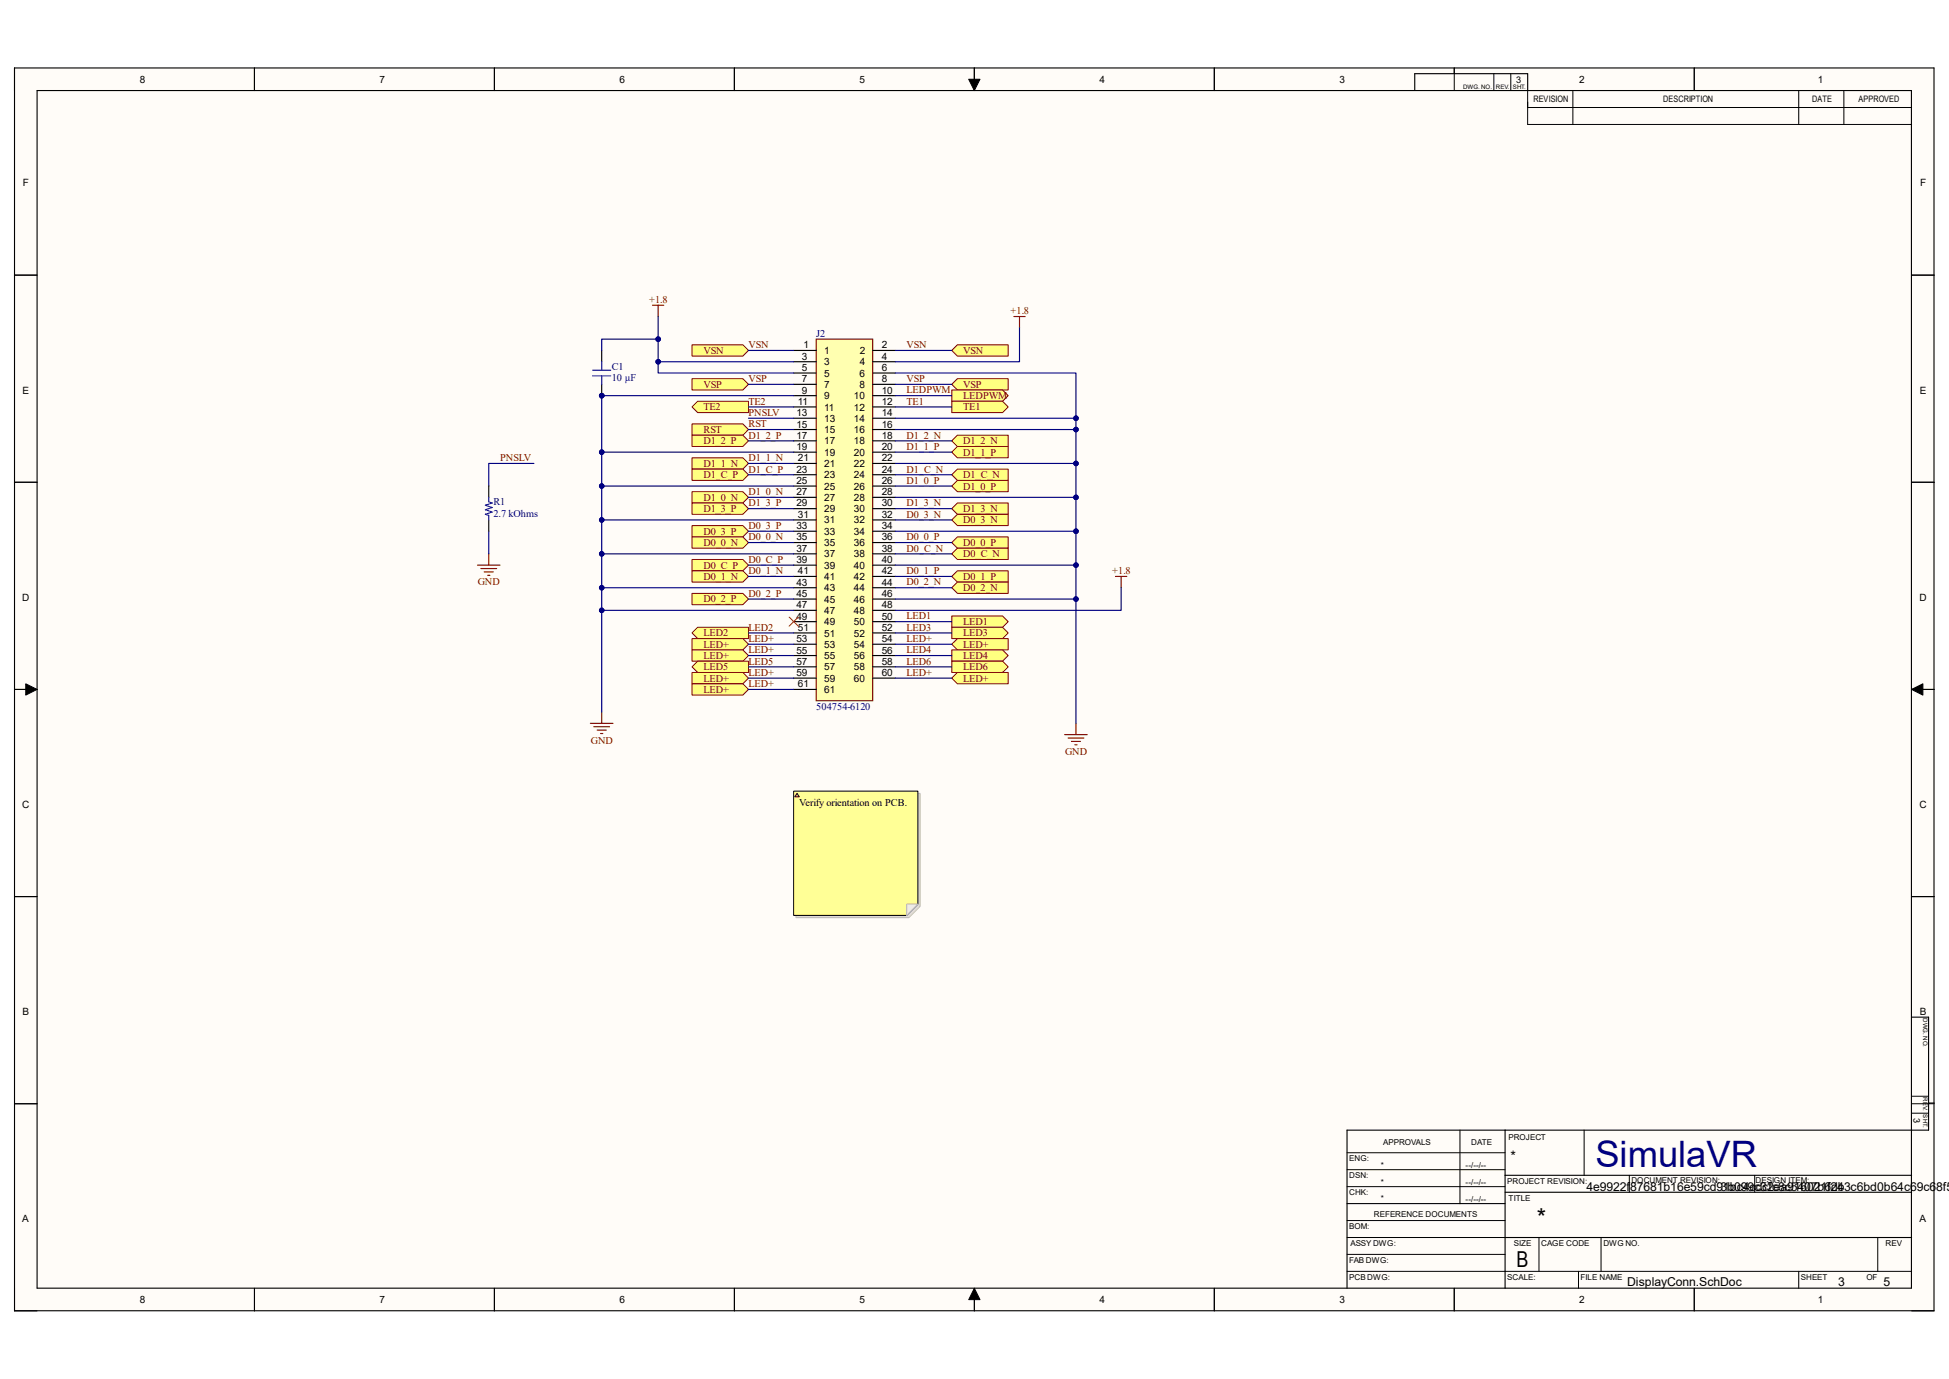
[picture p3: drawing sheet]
<svg xmlns="http://www.w3.org/2000/svg" width="297mm" height="210mm" viewBox="0 0 297 210" stroke-linecap="round" stroke-linejoin="round" font-family="sans-serif">
<g fill="#fffcf8">
<path d="M2.2 10.4h292.6v189.2h-292.6z" fill-rule="evenodd"/>
<path d="M5.7 13.8h285.6v182.4h-285.6z" fill-rule="evenodd"/>
</g>
<g fill="none" stroke="#000" stroke-width=".15">
<path d="M2.2 10.3v3.5M38.8 10.3v3.5M75.3 10.3v3.5M111.9 10.4v3.4M147.6 12.1h1.7l-.8 1.7zM148.5 10.4v3.4M185 10.4v3.4M221.6 10.4v3.4M227.6 11.2v2.6M230.2 11.2v2.6M232.8 13.8v5.2h58.5M232.8 16.4h58.5"/>
<path d="M239.7 13.8v5.2M258.2 10.4v3.4M274.1 13.8v5.2M281 13.8v5.2M2.2 41.9h3.4M291.3 41.9h3.5M2.2 73.4h3.4M291.3 73.4h3.5M2.2 105h3.4M3.9 104.1l1.7 .9-1.7 .9zM291.3 105l1.7-.9v1.8zM291.3 105h3.5"/>
<path d="M2.2 136.5h3.4M291.3 136.5h3.5M2.2 168.1h3.4M205.3 178.1h24.1M205.3 175.6h24.1M222.5 172.1v11.2M241.4 172.1v6.9M248.3 179v2.6M267.4 179v2.6M291.3 168.1h3.5M291.3 169.5h2.6M291.3 167h2.6"/>
<path d="M2.2 196.2v3.4h3.5M38.8 196.2v3.4M75.3 196.2v3.4M111.9 196.2v3.4M148.5 196.2l.8 1.7h-1.7zM148.5 196.2v3.4M185 196.2v3.4M205.3 193.6h86M205.3 180.7h24.1M205.3 188.5h24.1M205.3 185.9h24.1M205.3 191h24.1"/>
<path d="M221.6 196.2v3.4M234.5 188.5v5.1M240.5 193.6v2.6M244 188.5v5.1M258.2 196.2v3.4M274.1 193.6v2.6M286.2 188.5v5.1M291.3 199.6h3.5"/>
</g>
<g fill="none" stroke="#000" stroke-width=".17">
<path d="M2.2 10.4h292.5v189.2h-292.5zM5.7 13.8h285.6v182.4h-285.6zM38.8 10.3v3.5M75.3 10.3v3.5M111.9 10.4v3.4M148.5 10.4v3.4M185 10.4v3.4M215.6 13.8v-2.6h17.2v2.6M221.6 10.4v.8M258.2 10.4v3.4M2.2 41.9h3.4M291.3 41.9h3.5"/>
<path d="M2.2 73.4h3.4M291.3 73.4h3.5M2.2 105h3.4M291.3 105h3.5M2.2 136.5h3.4M291.3 136.5h3.5M291.3 154.9h2.6v17.2h-88.6v24.1M2.2 168.1h3.4M229.4 179h61.9M229.4 172.1v24.1M293.9 168h.9M38.8 196.2v3.4"/>
<path d="M75.3 196.2v3.4M111.9 196.2v3.4M148.5 196.2v3.4M185 196.2v3.4M205.3 183.3h24.1M221.6 196.2v3.4M229.4 181.6h61.9M229.4 188.5h61.9M258.2 196.2v3.4"/>
</g>
<path d="M147.6 12.1h1.7l-.8 1.7zM3.9 104.1l1.7 .9-1.7 .9zM291.3 105l1.7-.9v1.8zM148.5 196.2l.8 1.7h-1.7z" fill="#000"/>
<path d="M124.4 51.7h8.6v55h-8.6z" fill-rule="evenodd" fill="#ffffb0"/>
<path d="M124.4 51.7h8.6v55h-8.6zM162.2 111.9h3.5M162.8 112.4h2.4M163.3 112.9h1.4M163.8 113.4h.3M164 110.2v1.7" fill="none" stroke="#800000" stroke-width=".17"/>
<g fill="none" stroke="#000" stroke-width=".17">
<path d="M120.9 53.4h3.5M120.9 55.1h3.5M120.9 56.8h3.5M120.9 58.5h3.5M133 53.4h3.4M133 55.1h3.4M133 56.8h3.4M133 58.5h3.4M120.9 60.3h3.5M120.9 62h3.5M120.9 63.7h3.5M120.9 65.4h3.5"/>
<path d="M120.9 67.1h3.5M120.9 68.9h3.5M120.9 70.6h3.5M120.9 72.3h3.5M120.9 74h3.5M120.9 75.7h3.5M120.9 77.5h3.5M120.9 79.2h3.5M133 60.3h3.4M133 62h3.4M133 63.7h3.4M133 65.4h3.4"/>
<path d="M133 67.1h3.4M133 68.9h3.4M133 70.6h3.4M133 72.3h3.4M133 74h3.4M133 75.7h3.4M133 77.5h3.4M133 79.2h3.4M120.9 80.9h3.5M120.9 82.6h3.5M120.9 84.3h3.5M120.9 86.1h3.5"/>
<path d="M120.9 87.8h3.5M120.9 89.5h3.5M120.9 91.2h3.5M120.9 93h3.5M120.9 94.7h3.5M120.9 96.4h3.5M120.9 98.1h3.5M120.9 99.8h3.5M133 80.9h3.4M133 82.6h3.4M133 84.3h3.4M133 86.1h3.4"/>
<path d="M133 87.8h3.4M133 89.5h3.4M133 91.2h3.4M133 93h3.4M133 94.7h3.4M133 96.4h3.4M133 98.1h3.4M133 99.8h3.4M120.9 101.6h3.5M120.9 103.3h3.5M120.9 105h3.5M133 101.6h3.4"/>
<path d="M133 103.3h3.4"/>
</g>
<path d="M145 53.4l.9-.9h7.7v1.7h-7.7z" fill-rule="evenodd" fill="#ffff80"/>
<path d="M145 53.4l.9-.9h7.7v1.7h-7.7z" fill="none" stroke="#800000" stroke-width=".15"/>
<path d="M145.9 57.7h7.7v1.7h-7.7l-.9-.9z" fill-rule="evenodd" fill="#ffff80"/>
<path d="M145.9 57.7h7.7v1.7h-7.7l-.9-.9z" fill="none" stroke="#800000" stroke-width=".15"/>
<path d="M145 59.4h7.8l.8 .9-.8 .8h-7.8z" fill-rule="evenodd" fill="#ffff80"/>
<path d="M145 59.4h7.8l.8 .9-.8 .8h-7.8z" fill="none" stroke="#800000" stroke-width=".15"/>
<path d="M145 61.1h7.8l.8 .9-.8 .8h-7.8z" fill-rule="evenodd" fill="#ffff80"/>
<path d="M145 61.1h7.8l.8 .9-.8 .8h-7.8z" fill="none" stroke="#800000" stroke-width=".15"/>
<path d="M145 67.1l.9-.8h7.7v1.7h-7.7z" fill-rule="evenodd" fill="#ffff80"/>
<path d="M145 67.1l.9-.8h7.7v1.7h-7.7z" fill="none" stroke="#800000" stroke-width=".15"/>
<path d="M145.9 68h7.7v1.7h-7.7l-.9-.8z" fill-rule="evenodd" fill="#ffff80"/>
<path d="M145.9 68h7.7v1.7h-7.7l-.9-.8z" fill="none" stroke="#800000" stroke-width=".15"/>
<path d="M145 72.3l.9-.9h7.7v1.8h-7.7z" fill-rule="evenodd" fill="#ffff80"/>
<path d="M145 72.3l.9-.9h7.7v1.8h-7.7z" fill="none" stroke="#800000" stroke-width=".15"/>
<path d="M145 74l.9-.8h7.7v1.7h-7.7z" fill-rule="evenodd" fill="#ffff80"/>
<path d="M145 74l.9-.8h7.7v1.7h-7.7z" fill="none" stroke="#800000" stroke-width=".15"/>
<path d="M145.9 76.6h7.7v1.7h-7.7l-.9-.8z" fill-rule="evenodd" fill="#ffff80"/>
<path d="M145.9 76.6h7.7v1.7h-7.7l-.9-.8z" fill="none" stroke="#800000" stroke-width=".15"/>
<path d="M145 79.2l.9-.9h7.7v1.7h-7.7z" fill-rule="evenodd" fill="#ffff80"/>
<path d="M145 79.2l.9-.9h7.7v1.7h-7.7z" fill="none" stroke="#800000" stroke-width=".15"/>
<path d="M145 82.6l.9-.8h7.7v1.7h-7.7z" fill-rule="evenodd" fill="#ffff80"/>
<path d="M145 82.6l.9-.8h7.7v1.7h-7.7z" fill="none" stroke="#800000" stroke-width=".15"/>
<path d="M145 84.3l.9-.8h7.7v1.7h-7.7z" fill-rule="evenodd" fill="#ffff80"/>
<path d="M145 84.3l.9-.8h7.7v1.7h-7.7z" fill="none" stroke="#800000" stroke-width=".15"/>
<path d="M145 87.8l.9-.9h7.7v1.8h-7.7z" fill-rule="evenodd" fill="#ffff80"/>
<path d="M145 87.8l.9-.9h7.7v1.8h-7.7z" fill="none" stroke="#800000" stroke-width=".15"/>
<path d="M145 89.5l.9-.8h7.7v1.7h-7.7z" fill-rule="evenodd" fill="#ffff80"/>
<path d="M145 89.5l.9-.8h7.7v1.7h-7.7z" fill="none" stroke="#800000" stroke-width=".15"/>
<path d="M145 93.8h7.8l.8 .9-.8 .8h-7.8z" fill-rule="evenodd" fill="#ffff80"/>
<path d="M145 93.8h7.8l.8 .9-.8 .8h-7.8z" fill="none" stroke="#800000" stroke-width=".15"/>
<path d="M145 95.5h7.8l.8 .9-.8 .9h-7.8z" fill-rule="evenodd" fill="#ffff80"/>
<path d="M145 95.5h7.8l.8 .9-.8 .9h-7.8z" fill="none" stroke="#800000" stroke-width=".15"/>
<path d="M145 98.1l.9-.8h7.7v1.7h-7.7z" fill-rule="evenodd" fill="#ffff80"/>
<path d="M145 98.1l.9-.8h7.7v1.7h-7.7z" fill="none" stroke="#800000" stroke-width=".15"/>
<path d="M145 99h7.8l.8 .8-.8 .9h-7.8z" fill-rule="evenodd" fill="#ffff80"/>
<path d="M145 99h7.8l.8 .8-.8 .9h-7.8z" fill="none" stroke="#800000" stroke-width=".15"/>
<path d="M145 100.7h7.8l.8 .9-.8 .8h-7.8z" fill-rule="evenodd" fill="#ffff80"/>
<path d="M145 100.7h7.8l.8 .9-.8 .8h-7.8z" fill="none" stroke="#800000" stroke-width=".15"/>
<path d="M145.9 102.4h7.7v1.7h-7.7l-.9-.8z" fill-rule="evenodd" fill="#ffff80"/>
<path d="M145.9 102.4h7.7v1.7h-7.7l-.9-.8z" fill="none" stroke="#800000" stroke-width=".15"/>
<path d="M154.5 48.2h1.7M155.4 48.2v1.7M170 87.8h1.7M170.9 87.8v1.7M90 110.2h3.4M90.5 110.7h2.4M91 111.2h1.4M91.5 111.7h.4M91.7 108.4v1.8" fill="none" stroke="#800000" stroke-width=".17"/>
<path d="M120.3 94l1.3 1.4M121.6 94l-1.3 1.4" fill="none" stroke="#f00" stroke-width=".15"/>
<path d="M105.5 52.5h7.7l.9 .9-.9 .8h-7.7z" fill-rule="evenodd" fill="#ffff80"/>
<path d="M105.5 52.5h7.7l.9 .9-.9 .8h-7.7z" fill="none" stroke="#800000" stroke-width=".15"/>
<path d="M105.5 57.7h7.7l.9 .8-.9 .9h-7.7z" fill-rule="evenodd" fill="#ffff80"/>
<path d="M105.5 57.7h7.7l.9 .8-.9 .9h-7.7z" fill="none" stroke="#800000" stroke-width=".15"/>
<path d="M105.5 62l.8-.9h7.8v1.7h-7.8z" fill-rule="evenodd" fill="#ffff80"/>
<path d="M105.5 62l.8-.9h7.8v1.7h-7.8z" fill="none" stroke="#800000" stroke-width=".15"/>
<path d="M105.5 64.6h7.7l.9 .8-.9 .9h-7.7z" fill-rule="evenodd" fill="#ffff80"/>
<path d="M105.5 64.6h7.7l.9 .8-.9 .9h-7.7z" fill="none" stroke="#800000" stroke-width=".15"/>
<path d="M105.5 66.3h7.7l.9 .8-.9 .9h-7.7z" fill-rule="evenodd" fill="#ffff80"/>
<path d="M105.5 66.3h7.7l.9 .8-.9 .9h-7.7z" fill="none" stroke="#800000" stroke-width=".15"/>
<path d="M105.5 69.7h7.7l.9 .9-.9 .8h-7.7z" fill-rule="evenodd" fill="#ffff80"/>
<path d="M105.5 69.7h7.7l.9 .9-.9 .8h-7.7z" fill="none" stroke="#800000" stroke-width=".15"/>
<path d="M105.5 71.4h7.7l.9 .9-.9 .9h-7.7z" fill-rule="evenodd" fill="#ffff80"/>
<path d="M105.5 71.4h7.7l.9 .9-.9 .9h-7.7z" fill="none" stroke="#800000" stroke-width=".15"/>
<path d="M105.5 74.9h7.7l.9 .8-.9 .9h-7.7z" fill-rule="evenodd" fill="#ffff80"/>
<path d="M105.5 74.9h7.7l.9 .8-.9 .9h-7.7z" fill="none" stroke="#800000" stroke-width=".15"/>
<path d="M105.5 76.6h7.7l.9 .9-.9 .8h-7.7z" fill-rule="evenodd" fill="#ffff80"/>
<path d="M105.5 76.6h7.7l.9 .9-.9 .8h-7.7z" fill="none" stroke="#800000" stroke-width=".15"/>
<path d="M105.5 80h7.7l.9 .9-.9 .9h-7.7z" fill-rule="evenodd" fill="#ffff80"/>
<path d="M105.5 80h7.7l.9 .9-.9 .9h-7.7z" fill="none" stroke="#800000" stroke-width=".15"/>
<path d="M105.5 81.8h7.7l.9 .8-.9 .9h-7.7z" fill-rule="evenodd" fill="#ffff80"/>
<path d="M105.5 81.8h7.7l.9 .8-.9 .9h-7.7z" fill="none" stroke="#800000" stroke-width=".15"/>
<path d="M105.5 85.2h7.7l.9 .9-.9 .8h-7.7z" fill-rule="evenodd" fill="#ffff80"/>
<path d="M105.5 85.2h7.7l.9 .9-.9 .8h-7.7z" fill="none" stroke="#800000" stroke-width=".15"/>
<path d="M105.5 86.9h7.7l.9 .9-.9 .9h-7.7z" fill-rule="evenodd" fill="#ffff80"/>
<path d="M105.5 86.9h7.7l.9 .9-.9 .9h-7.7z" fill="none" stroke="#800000" stroke-width=".15"/>
<path d="M105.5 90.4h7.7l.9 .8-.9 .9h-7.7z" fill-rule="evenodd" fill="#ffff80"/>
<path d="M105.5 90.4h7.7l.9 .8-.9 .9h-7.7z" fill="none" stroke="#800000" stroke-width=".15"/>
<path d="M105.5 96.4l.8-.9h7.8v1.8h-7.8z" fill-rule="evenodd" fill="#ffff80"/>
<path d="M105.5 96.4l.8-.9h7.8v1.8h-7.8z" fill="none" stroke="#800000" stroke-width=".15"/>
<path d="M105.5 97.3h7.7l.9 .8-.9 .9h-7.7z" fill-rule="evenodd" fill="#ffff80"/>
<path d="M105.5 97.3h7.7l.9 .8-.9 .9h-7.7z" fill="none" stroke="#800000" stroke-width=".15"/>
<path d="M105.5 99h7.7l.9 .8-.9 .9h-7.7z" fill-rule="evenodd" fill="#ffff80"/>
<path d="M105.5 99h7.7l.9 .8-.9 .9h-7.7z" fill="none" stroke="#800000" stroke-width=".15"/>
<path d="M105.5 101.6l.8-.9h7.8v1.7h-7.8z" fill-rule="evenodd" fill="#ffff80"/>
<path d="M105.5 101.6l.8-.9h7.8v1.7h-7.8z" fill="none" stroke="#800000" stroke-width=".15"/>
<path d="M105.5 102.4h7.7l.9 .9-.9 .8h-7.7z" fill-rule="evenodd" fill="#ffff80"/>
<path d="M105.5 102.4h7.7l.9 .9-.9 .8h-7.7z" fill="none" stroke="#800000" stroke-width=".15"/>
<path d="M105.5 104.1h7.7l.9 .9-.9 .9h-7.7z" fill-rule="evenodd" fill="#ffff80"/>
<path d="M105.5 104.1h7.7l.9 .9-.9 .9h-7.7z" fill="none" stroke="#800000" stroke-width=".15"/>
<path d="M99.4 46.5h1.8M100.3 46.5v1.7M72.8 86.1h3.4M73.3 86.6h2.4M73.8 87.1h1.4M74.3 87.6h.4M74.5 84.3v1.8" fill="none" stroke="#800000" stroke-width=".17"/>
<circle cx="91.7" cy="60.3" r=".34" fill="#000080"/>
<circle cx="91.7" cy="60.3" r=".34" fill="none" stroke="#000080" stroke-width=".15"/>
<path d="M91.7 58.5v1.8" fill="none" stroke="#000" stroke-width=".17"/>
<circle cx="91.7" cy="60.3" r=".34" fill="#000080"/>
<circle cx="91.7" cy="60.3" r=".34" fill="none" stroke="#000080" stroke-width=".15"/>
<path d="M91.7 53.4v1.7" fill="none" stroke="#000" stroke-width=".17"/>
<path d="M90.3 56.4h2.8M90.3 57.2h2.8M91.7 55.1v1.3M91.7 57.2v1.3" fill="none" stroke="#00f" stroke-width=".17"/>
<g fill="none" stroke="#000080" stroke-width=".17">
<path d="M136.4 53.4h8.6M136.4 58.5h8.6M136.4 60.3h8.6M136.4 62h8.6M136.4 67.1h8.6M136.4 68.9h8.6M136.4 72.3h8.6M136.4 74h8.6M136.4 77.5h8.6M136.4 79.2h8.6M136.4 82.6h8.6M136.4 84.3h8.6"/>
<path d="M136.4 87.8h8.6M136.4 89.5h8.6M136.4 94.7h8.6M136.4 96.4h8.6M136.4 98.1h8.6M136.4 99.8h8.6M164 91.2v19M136.4 101.6h8.6M136.4 103.3h8.6"/>
</g>
<circle cx="164" cy="91.2" r=".34" fill="#000080"/>
<circle cx="164" cy="91.2" r=".34" fill="none" stroke="#000080" stroke-width=".15"/>
<path d="M164 86.1v5.1h-27.6" fill="none" stroke="#000080" stroke-width=".17"/>
<circle cx="164" cy="86.1" r=".34" fill="#000080"/>
<circle cx="164" cy="86.1" r=".34" fill="none" stroke="#000080" stroke-width=".15"/>
<circle cx="164" cy="91.2" r=".34" fill="#000080"/>
<circle cx="164" cy="91.2" r=".34" fill="none" stroke="#000080" stroke-width=".15"/>
<path d="M164 80.9v5.2h-27.6" fill="none" stroke="#000080" stroke-width=".17"/>
<circle cx="164" cy="80.9" r=".34" fill="#000080"/>
<circle cx="164" cy="80.9" r=".34" fill="none" stroke="#000080" stroke-width=".15"/>
<circle cx="164" cy="86.1" r=".34" fill="#000080"/>
<circle cx="164" cy="86.1" r=".34" fill="none" stroke="#000080" stroke-width=".15"/>
<path d="M164 75.7v5.2h-27.6" fill="none" stroke="#000080" stroke-width=".17"/>
<circle cx="164" cy="75.7" r=".34" fill="#000080"/>
<circle cx="164" cy="75.7" r=".34" fill="none" stroke="#000080" stroke-width=".15"/>
<circle cx="164" cy="80.9" r=".34" fill="#000080"/>
<circle cx="164" cy="80.9" r=".34" fill="none" stroke="#000080" stroke-width=".15"/>
<path d="M164 70.6v5.1h-27.6" fill="none" stroke="#000080" stroke-width=".17"/>
<circle cx="164" cy="70.6" r=".34" fill="#000080"/>
<circle cx="164" cy="70.6" r=".34" fill="none" stroke="#000080" stroke-width=".15"/>
<circle cx="164" cy="75.7" r=".34" fill="#000080"/>
<circle cx="164" cy="75.7" r=".34" fill="none" stroke="#000080" stroke-width=".15"/>
<path d="M136.4 65.4h27.6v5.2h-27.6" fill="none" stroke="#000080" stroke-width=".17"/>
<circle cx="164" cy="65.4" r=".34" fill="#000080"/>
<circle cx="164" cy="65.4" r=".34" fill="none" stroke="#000080" stroke-width=".15"/>
<circle cx="164" cy="70.6" r=".34" fill="#000080"/>
<circle cx="164" cy="70.6" r=".34" fill="none" stroke="#000080" stroke-width=".15"/>
<path d="M136.4 63.7h27.6v1.7" fill="none" stroke="#000080" stroke-width=".17"/>
<circle cx="164" cy="65.4" r=".34" fill="#000080"/>
<circle cx="164" cy="65.4" r=".34" fill="none" stroke="#000080" stroke-width=".15"/>
<circle cx="164" cy="63.7" r=".34" fill="#000080"/>
<circle cx="164" cy="63.7" r=".34" fill="none" stroke="#000080" stroke-width=".15"/>
<path d="M136.4 56.8h27.6v6.9" fill="none" stroke="#000080" stroke-width=".17"/>
<circle cx="164" cy="63.7" r=".34" fill="#000080"/>
<circle cx="164" cy="63.7" r=".34" fill="none" stroke="#000080" stroke-width=".15"/>
<g fill="none" stroke="#000080" stroke-width=".17">
<path d="M114.1 58.5h6.8M155.4 49.9v5.2h-19M91.7 74v5.2M114.1 62h6.8M114.1 63.7h6.8M114.1 65.4h6.8M114.1 67.1h6.8M114.1 70.6h6.8M114.1 72.3h6.8M114.1 75.7h6.8M114.1 77.5h6.8M114.1 80.9h6.8"/>
<path d="M114.1 82.6h6.8M114.1 86.1h6.8M114.1 87.8h6.8M114.1 91.2h6.8M114.1 96.4h6.8M114.1 98.1h6.8M114.1 99.8h6.8M170.9 89.5v3.5h-34.5M114.1 101.6h6.8M114.1 103.3h6.8M114.1 105h6.8"/>
</g>
<circle cx="91.7" cy="79.2" r=".34" fill="#000080"/>
<circle cx="91.7" cy="79.2" r=".34" fill="none" stroke="#000080" stroke-width=".15"/>
<circle cx="91.7" cy="74" r=".34" fill="#000080"/>
<circle cx="91.7" cy="74" r=".34" fill="none" stroke="#000080" stroke-width=".15"/>
<path d="M91.7 84.3v5.2" fill="none" stroke="#000080" stroke-width=".17"/>
<circle cx="91.7" cy="89.5" r=".34" fill="#000080"/>
<circle cx="91.7" cy="89.5" r=".34" fill="none" stroke="#000080" stroke-width=".15"/>
<circle cx="91.7" cy="84.3" r=".34" fill="#000080"/>
<circle cx="91.7" cy="84.3" r=".34" fill="none" stroke="#000080" stroke-width=".15"/>
<path d="M91.7 93v15.4" fill="none" stroke="#000080" stroke-width=".17"/>
<circle cx="91.7" cy="93" r=".34" fill="#000080"/>
<circle cx="91.7" cy="93" r=".34" fill="none" stroke="#000080" stroke-width=".15"/>
<path d="M114.1 53.4h6.8M120.9 89.5h-29.2v3.5h29.2" fill="none" stroke="#000080" stroke-width=".17"/>
<circle cx="91.7" cy="93" r=".34" fill="#000080"/>
<circle cx="91.7" cy="93" r=".34" fill="none" stroke="#000080" stroke-width=".15"/>
<circle cx="91.7" cy="89.5" r=".34" fill="#000080"/>
<circle cx="91.7" cy="89.5" r=".34" fill="none" stroke="#000080" stroke-width=".15"/>
<path d="M120.9 79.2h-29.2v5.1h29.2" fill="none" stroke="#000080" stroke-width=".17"/>
<circle cx="91.7" cy="84.3" r=".34" fill="#000080"/>
<circle cx="91.7" cy="84.3" r=".34" fill="none" stroke="#000080" stroke-width=".15"/>
<circle cx="91.7" cy="79.2" r=".34" fill="#000080"/>
<circle cx="91.7" cy="79.2" r=".34" fill="none" stroke="#000080" stroke-width=".15"/>
<path d="M120.9 68.9h-29.2v5.1h29.2" fill="none" stroke="#000080" stroke-width=".17"/>
<circle cx="91.7" cy="74" r=".34" fill="#000080"/>
<circle cx="91.7" cy="74" r=".34" fill="none" stroke="#000080" stroke-width=".15"/>
<circle cx="91.7" cy="68.9" r=".34" fill="#000080"/>
<circle cx="91.7" cy="68.9" r=".34" fill="none" stroke="#000080" stroke-width=".15"/>
<path d="M120.9 60.3h-29.2v8.6" fill="none" stroke="#000080" stroke-width=".17"/>
<circle cx="91.7" cy="60.3" r=".34" fill="#000080"/>
<circle cx="91.7" cy="60.3" r=".34" fill="none" stroke="#000080" stroke-width=".15"/>
<circle cx="91.7" cy="68.9" r=".34" fill="#000080"/>
<circle cx="91.7" cy="68.9" r=".34" fill="none" stroke="#000080" stroke-width=".15"/>
<path d="M120.9 55.1h-20.6v1.7h20.6M81.4 70.6h-6.9v3.4M74.5 80.9v3.4" fill="none" stroke="#000080" stroke-width=".17"/>
<circle cx="100.3" cy="55.1" r=".34" fill="#000080"/>
<circle cx="100.3" cy="55.1" r=".34" fill="none" stroke="#000080" stroke-width=".15"/>
<path d="M100.3 51.7h-8.6v1.7" fill="none" stroke="#000080" stroke-width=".17"/>
<circle cx="100.3" cy="51.7" r=".34" fill="#000080"/>
<circle cx="100.3" cy="51.7" r=".34" fill="none" stroke="#000080" stroke-width=".15"/>
<path d="M100.3 48.2v6.9" fill="none" stroke="#000080" stroke-width=".17"/>
<circle cx="100.3" cy="55.1" r=".34" fill="#000080"/>
<circle cx="100.3" cy="55.1" r=".34" fill="none" stroke="#000080" stroke-width=".15"/>
<circle cx="100.3" cy="51.7" r=".34" fill="#000080"/>
<circle cx="100.3" cy="51.7" r=".34" fill="none" stroke="#000080" stroke-width=".15"/>
<path d="M74.5 74v1.7M74.5 79.2v1.7" fill="none" stroke="#000" stroke-width=".17"/>
<path d="M74.5 75.7v.7l.5 .2-1 .3 1 .4-1 .3 1 .4-1 .3 .5 .2v.7" fill="none" stroke="#00f" stroke-width=".17"/>
<path d="M121.3 120.8h18.9v17.2l-1.7 1.8h-17.2z" fill-rule="evenodd" fill="#e0ddd7"/>
<path d="M121.3 120.8h18.9v17.2l-1.7 1.8h-17.2z" fill="none" stroke="#bfbdba" stroke-width=".15"/>
<path d="M120.9 120.5h19v17.2l-1.7 1.7h-17.3z" fill-rule="evenodd" fill="#ffff96"/>
<path d="M120.9 120.5h19v17.2l-1.7 1.7h-17.3z" fill="none" stroke="#000" stroke-width=".15"/>
<path d="M138.2 137.7h1.7l-1.7 1.7z" fill="#f2f0d8"/>
<path d="M138.2 137.7h1.7l-1.7 1.7z" fill="none" stroke="#bfbdba" stroke-width=".15"/>
<path d="M121.5 120.8l.3 .5h-.7z" fill="#ffcc78"/>
<path d="M121.5 120.8l.3 .5h-.7z" fill="none" stroke="#300" stroke-width=".15"/>
<text font-size="5.5" fill="#000080" x="243.1" y="177.8">SimulaVR</text>
<text font-size="3.7" x="234.2" y="186.6">*</text>
<text font-size="3.3" x="231.1" y="192.9">B</text>
<text font-size="2.2" x="230.2" y="176.8">*</text>
<g font-size="1.9">
<text x="241.8" y="181.4">4e9922f87681b16e59cd91bc4cdcfc8c5407b6db</text>
<text x="262.2" y="181.4">3b099c32ea916021f243c6bd0b64c69c68f58</text>
<text x="247.9" y="195.8">DisplayConn.SchDoc</text>
<text x="280.1" y="195.8">3</text>
<text x="287" y="195.8">5</text>
</g>
<g font-size="1.6" fill="#800000">
<text x="98.9" y="46.1">+1.8</text>
<text x="154" y="47.9">+1.8</text>
<text x="107.2" y="53.9">VSN</text>
<text x="114" y="53">VSN</text>
<text x="138.1" y="53">VSN</text>
<text x="146.8" y="53.9">VSN</text>
<text x="107.2" y="59.1">VSP</text>
<text x="114" y="58.2">VSP</text>
<text x="138.1" y="58.2">VSP</text>
<text x="138.1" y="59.9">LEDPWM</text>
<text x="146.8" y="59.1">VSP</text>
<text x="107.2" y="62.5">TE2</text>
<text x="107.2" y="66">RST</text>
<text x="114" y="61.6">TE2</text>
<text x="114" y="63.4">PNSLV</text>
<text x="114" y="65.1">RST</text>
<text x="138.1" y="61.6">TE1</text>
<text x="146.8" y="60.8">LEDPWM</text>
<text x="146.8" y="62.5">TE1</text>
<text x="76.2" y="70.2">PNSLV</text>
<text x="107.2" y="67.6">D1_2_P</text>
<text x="107.2" y="71.1">D1_1_N</text>
<text x="114" y="66.8">D1_2_P</text>
<text x="114" y="70.2">D1_1_N</text>
<text x="114" y="72">D1_C_P</text>
<text x="138.1" y="66.8">D1_2_N</text>
<text x="138.1" y="68.5">D1_1_P</text>
<text x="138.1" y="72">D1_C_N</text>
<text x="146.8" y="67.6">D1_2_N</text>
<text x="146.8" y="69.4">D1_1_P</text>
<text x="107.2" y="72.8">D1_C_P</text>
<text x="107.2" y="76.3">D1_0_N</text>
<text x="107.2" y="78">D1_3_P</text>
<text x="114" y="75.4">D1_0_N</text>
<text x="114" y="77.1">D1_3_P</text>
<text x="138.1" y="73.7">D1_0_P</text>
<text x="138.1" y="77.1">D1_3_N</text>
<text x="146.8" y="72.8">D1_C_N</text>
<text x="146.8" y="74.5">D1_0_P</text>
<text x="146.8" y="78">D1_3_N</text>
<text x="107.2" y="81.4">D0_3_P</text>
<text x="107.2" y="83.1">D0_0_N</text>
<text x="114" y="80.6">D0_3_P</text>
<text x="114" y="82.3">D0_0_N</text>
<text x="138.1" y="78.9">D0_3_N</text>
<text x="138.1" y="82.3">D0_0_P</text>
<text x="146.8" y="79.7">D0_3_N</text>
<text x="146.8" y="83.1">D0_0_P</text>
<text x="72.8" y="89.2">GND</text>
<text x="107.2" y="86.6">D0_C_P</text>
<text x="107.2" y="88.3">D0_1_N</text>
<text x="114" y="85.7">D0_C_P</text>
<text x="114" y="87.5">D0_1_N</text>
<text x="138.1" y="84">D0_C_N</text>
<text x="138.1" y="87.5">D0_1_P</text>
<text x="138.1" y="89.2">D0_2_N</text>
<text x="146.8" y="84.9">D0_C_N</text>
<text x="146.8" y="88.3">D0_1_P</text>
<text x="169.5" y="87.5">+1.8</text>
<text x="107.2" y="91.7">D0_2_P</text>
<text x="114" y="90.9">D0_2_P</text>
<text x="138.1" y="94.3">LED1</text>
<text x="146.8" y="90">D0_2_N</text>
<text x="146.8" y="95.2">LED1</text>
<text x="107.2" y="96.9">LED2</text>
<text x="107.2" y="98.6">LED+</text>
<text x="107.2" y="100.4">LED+</text>
<text x="114" y="96.1">LED2</text>
<text x="114" y="97.8">LED+</text>
<text x="114" y="99.5">LED+</text>
<text x="114" y="101.2">LED5</text>
<text x="138.1" y="96.1">LED3</text>
<text x="138.1" y="97.8">LED+</text>
<text x="138.1" y="99.5">LED4</text>
<text x="138.1" y="101.2">LED6</text>
<text x="146.8" y="96.9">LED3</text>
<text x="146.8" y="98.6">LED+</text>
<text x="146.8" y="100.4">LED4</text>
<text x="107.2" y="102.1">LED5</text>
<text x="107.2" y="103.8">LED+</text>
<text x="107.2" y="105.5">LED+</text>
<text x="114" y="103">LED+</text>
<text x="114" y="104.6">LED+</text>
<text x="138.1" y="103">LED+</text>
<text x="146.8" y="102.1">LED6</text>
<text x="146.8" y="103.8">LED+</text>
<text x="90" y="113.3">GND</text>
<text x="162.3" y="115">GND</text>
</g>
<g font-size="1.6" fill="#000080">
<text x="124.4" y="51.3">J2</text>
<text x="93.2" y="58">10 µF</text>
<text x="93.2" y="56.3">C1</text>
<text x="75.2" y="77">R1</text>
<text x="75.2" y="78.7">2.7 kOhms</text>
<text x="124.4" y="108.1">504754-6120</text>
</g>
<text font-size="1.6" x="121.8" y="122.7">Verify orientation on PCB.</text>
<g font-size="1.5">
<text x="21.3" y="12.6">8</text>
<text x="57.8" y="12.6">7</text>
<text x="94.4" y="12.6">6</text>
<text x="131" y="12.6">5</text>
<text x="167.6" y="12.6">4</text>
<text x="204.1" y="12.6">3</text>
<text x="240.7" y="12.6">2</text>
<text x="277" y="12.6">1</text>
<text x="3.5" y="28.4">F</text>
<text x="292.6" y="28.4">F</text>
<text x="122.4" y="53">1</text>
<text x="125.6" y="53.9">1</text>
<text x="131" y="53.9">2</text>
<text x="134.4" y="53">2</text>
<text x="3.4" y="59.9">E</text>
<text x="122.2" y="54.8">3</text>
<text x="122.2" y="56.5">5</text>
<text x="122.2" y="58.2">7</text>
<text x="122.2" y="59.9">9</text>
<text x="125.6" y="55.6">3</text>
<text x="125.6" y="57.4">5</text>
<text x="125.6" y="59.1">7</text>
<text x="131" y="57.4">6</text>
<text x="131" y="59.1">8</text>
<text x="131" y="55.6">4</text>
<text x="134.4" y="54.8">4</text>
<text x="134.4" y="56.5">6</text>
<text x="134.4" y="58.2">8</text>
<text x="134.4" y="59.9">10</text>
<text x="292.6" y="59.9">E</text>
<text x="121.4" y="63.4">13</text>
<text x="121.4" y="65.1">15</text>
<text x="121.6" y="61.6">11</text>
<text x="125.6" y="60.8">9</text>
<text x="125.6" y="62.5">11</text>
<text x="125.6" y="64.2">13</text>
<text x="125.6" y="66">15</text>
<text x="130.1" y="60.8">10</text>
<text x="130.1" y="62.5">12</text>
<text x="130.1" y="64.2">14</text>
<text x="130.1" y="66">16</text>
<text x="134.4" y="61.6">12</text>
<text x="134.4" y="63.4">14</text>
<text x="134.4" y="65.1">16</text>
<text x="121.4" y="66.8">17</text>
<text x="121.4" y="68.5">19</text>
<text x="121.4" y="72">23</text>
<text x="121.6" y="70.3">21</text>
<text x="125.6" y="67.7">17</text>
<text x="125.6" y="69.4">19</text>
<text x="125.6" y="71.1">21</text>
<text x="130.1" y="67.7">18</text>
<text x="130.1" y="69.4">20</text>
<text x="130.1" y="71.1">22</text>
<text x="134.4" y="66.8">18</text>
<text x="134.4" y="68.5">20</text>
<text x="134.4" y="70.3">22</text>
<text x="134.4" y="72">24</text>
<text x="121.4" y="73.7">25</text>
<text x="121.4" y="75.4">27</text>
<text x="121.4" y="77.1">29</text>
<text x="125.6" y="72.9">23</text>
<text x="125.6" y="74.5">25</text>
<text x="125.6" y="76.3">27</text>
<text x="125.6" y="78">29</text>
<text x="130.1" y="72.9">24</text>
<text x="130.1" y="74.5">26</text>
<text x="130.1" y="76.3">28</text>
<text x="130.1" y="78">30</text>
<text x="134.4" y="73.7">26</text>
<text x="134.4" y="75.4">28</text>
<text x="134.4" y="77.1">30</text>
<text x="121.4" y="80.6">33</text>
<text x="121.4" y="82.3">35</text>
<text x="121.6" y="78.9">31</text>
<text x="125.6" y="79.7">31</text>
<text x="125.6" y="81.4">33</text>
<text x="125.6" y="83.1">35</text>
<text x="130.1" y="79.7">32</text>
<text x="130.1" y="81.4">34</text>
<text x="130.1" y="83.1">36</text>
<text x="134.4" y="78.9">32</text>
<text x="134.4" y="80.6">34</text>
<text x="134.4" y="82.3">36</text>
<text x="121.4" y="84">37</text>
<text x="121.4" y="85.7">39</text>
<text x="121.4" y="89.2">43</text>
<text x="121.6" y="87.5">41</text>
<text x="125.6" y="84.9">37</text>
<text x="125.6" y="86.6">39</text>
<text x="125.6" y="88.3">41</text>
<text x="130.1" y="84.9">38</text>
<text x="130.1" y="86.6">40</text>
<text x="130.1" y="88.3">42</text>
<text x="134.4" y="84">38</text>
<text x="134.4" y="85.7">40</text>
<text x="134.4" y="87.5">42</text>
<text x="134.4" y="89.2">44</text>
<text x="3.4" y="91.5">D</text>
<text x="121.4" y="90.9">45</text>
<text x="121.4" y="92.6">47</text>
<text x="121.4" y="94.4">49</text>
<text x="125.6" y="90">43</text>
<text x="125.6" y="91.8">45</text>
<text x="125.6" y="93.5">47</text>
<text x="125.6" y="95.2">49</text>
<text x="130.1" y="90">44</text>
<text x="130.1" y="91.8">46</text>
<text x="130.1" y="93.5">48</text>
<text x="130.1" y="95.2">50</text>
<text x="134.4" y="90.9">46</text>
<text x="134.4" y="92.6">48</text>
<text x="134.4" y="94.4">50</text>
<text x="292.5" y="91.5">D</text>
<text x="121.4" y="97.8">53</text>
<text x="121.4" y="99.5">55</text>
<text x="121.4" y="101.2">57</text>
<text x="121.6" y="96.1">51</text>
<text x="125.6" y="96.9">51</text>
<text x="125.6" y="98.6">53</text>
<text x="125.6" y="100.4">55</text>
<text x="130.1" y="96.9">52</text>
<text x="130.1" y="98.6">54</text>
<text x="130.1" y="100.4">56</text>
<text x="134.4" y="96.1">52</text>
<text x="134.4" y="97.8">54</text>
<text x="134.4" y="99.5">56</text>
<text x="134.4" y="101.2">58</text>
<text x="121.4" y="103">59</text>
<text x="121.6" y="104.7">61</text>
<text x="125.6" y="102.1">57</text>
<text x="125.6" y="103.8">59</text>
<text x="125.6" y="105.5">61</text>
<text x="130.1" y="102.1">58</text>
<text x="130.1" y="103.8">60</text>
<text x="134.4" y="103">60</text>
<text x="3.4" y="123">C</text>
<text x="292.5" y="123">C</text>
<text x="3.4" y="154.6">B</text>
<text x="292.6" y="154.6">B</text>
<text x="3.4" y="186.1">A</text>
<text x="292.5" y="186.1">A</text>
<text x="21.3" y="198.5">8</text>
<text x="57.8" y="198.5">7</text>
<text x="94.4" y="198.5">6</text>
<text x="131" y="198.5">5</text>
<text x="167.6" y="198.5">4</text>
<text x="204.1" y="198.5">3</text>
<text x="240.7" y="198.5">2</text>
<text x="277" y="198.5">1</text>
</g>
<g font-size="1.4">
<text x="231.1" y="12.7">3</text>
<text x="233.7" y="15.6">REVISION</text>
<text x="253.4" y="15.6">DESCRIPTION</text>
<text x="276.2" y="15.6">DATE</text>
<text x="283.2" y="15.6">APPROVED</text>
<text x="291.6" y="170.2" transform="rotate(90 291.6 170.2)">3</text>
</g>
<g font-size="1.2">
<text x="229.9" y="173.6">PROJECT</text>
<text x="205.6" y="176.8">ENG:</text>
<text x="205.6" y="179.4">DSN:</text>
<text x="210.4" y="177.9">*</text>
<text x="210.8" y="174.4">APPROVALS</text>
<text x="223.4" y="177.9">--/--/--</text>
<text x="224.2" y="174.4">DATE</text>
<text x="205.6" y="182">CHK:</text>
<text x="209.4" y="185.3">REFERENCE DOCUMENTS</text>
<text x="210.4" y="180.5">*</text>
<text x="210.4" y="182.9">*</text>
<text x="223.4" y="180.5">--/--/--</text>
<text x="223.4" y="183">--/--/--</text>
<text x="229.7" y="180.3">PROJECT REVISION:</text>
<text x="229.9" y="182.9">TITLE</text>
<text x="248.6" y="180.1">DOCUMENT REVISION:</text>
<text x="267.5" y="180.1">DESIGN ITEM:</text>
<text x="205.6" y="187.2">BOM:</text>
<text x="205.8" y="189.7">ASSY DWG:</text>
<text x="230.7" y="189.7">SIZE</text>
<text x="234.9" y="189.7">CAGE CODE</text>
<text x="244.3" y="189.7">DWG NO.</text>
<text x="287.4" y="189.7">REV</text>
<text x="205.6" y="192.3">FAB DWG:</text>
<text x="205.6" y="194.9">PCB DWG:</text>
<text x="229.7" y="194.9">SCALE:</text>
<text x="240.9" y="194.9">FILE NAME</text>
<text x="274.5" y="194.9">SHEET</text>
<text x="284.4" y="194.9">OF</text>
</g>
<g font-size=".9">
<text x="223" y="13.6">DWG. NO.</text>
<text x="228" y="13.6">REV. SHT.</text>
<text x="293.1" y="155.1" transform="rotate(90 293.1 155.1)">DWG. NO.</text>
<text x="293.1" y="167.1" transform="rotate(90 293.1 167.1)">REV. SHT.</text>
</g>
</svg>
